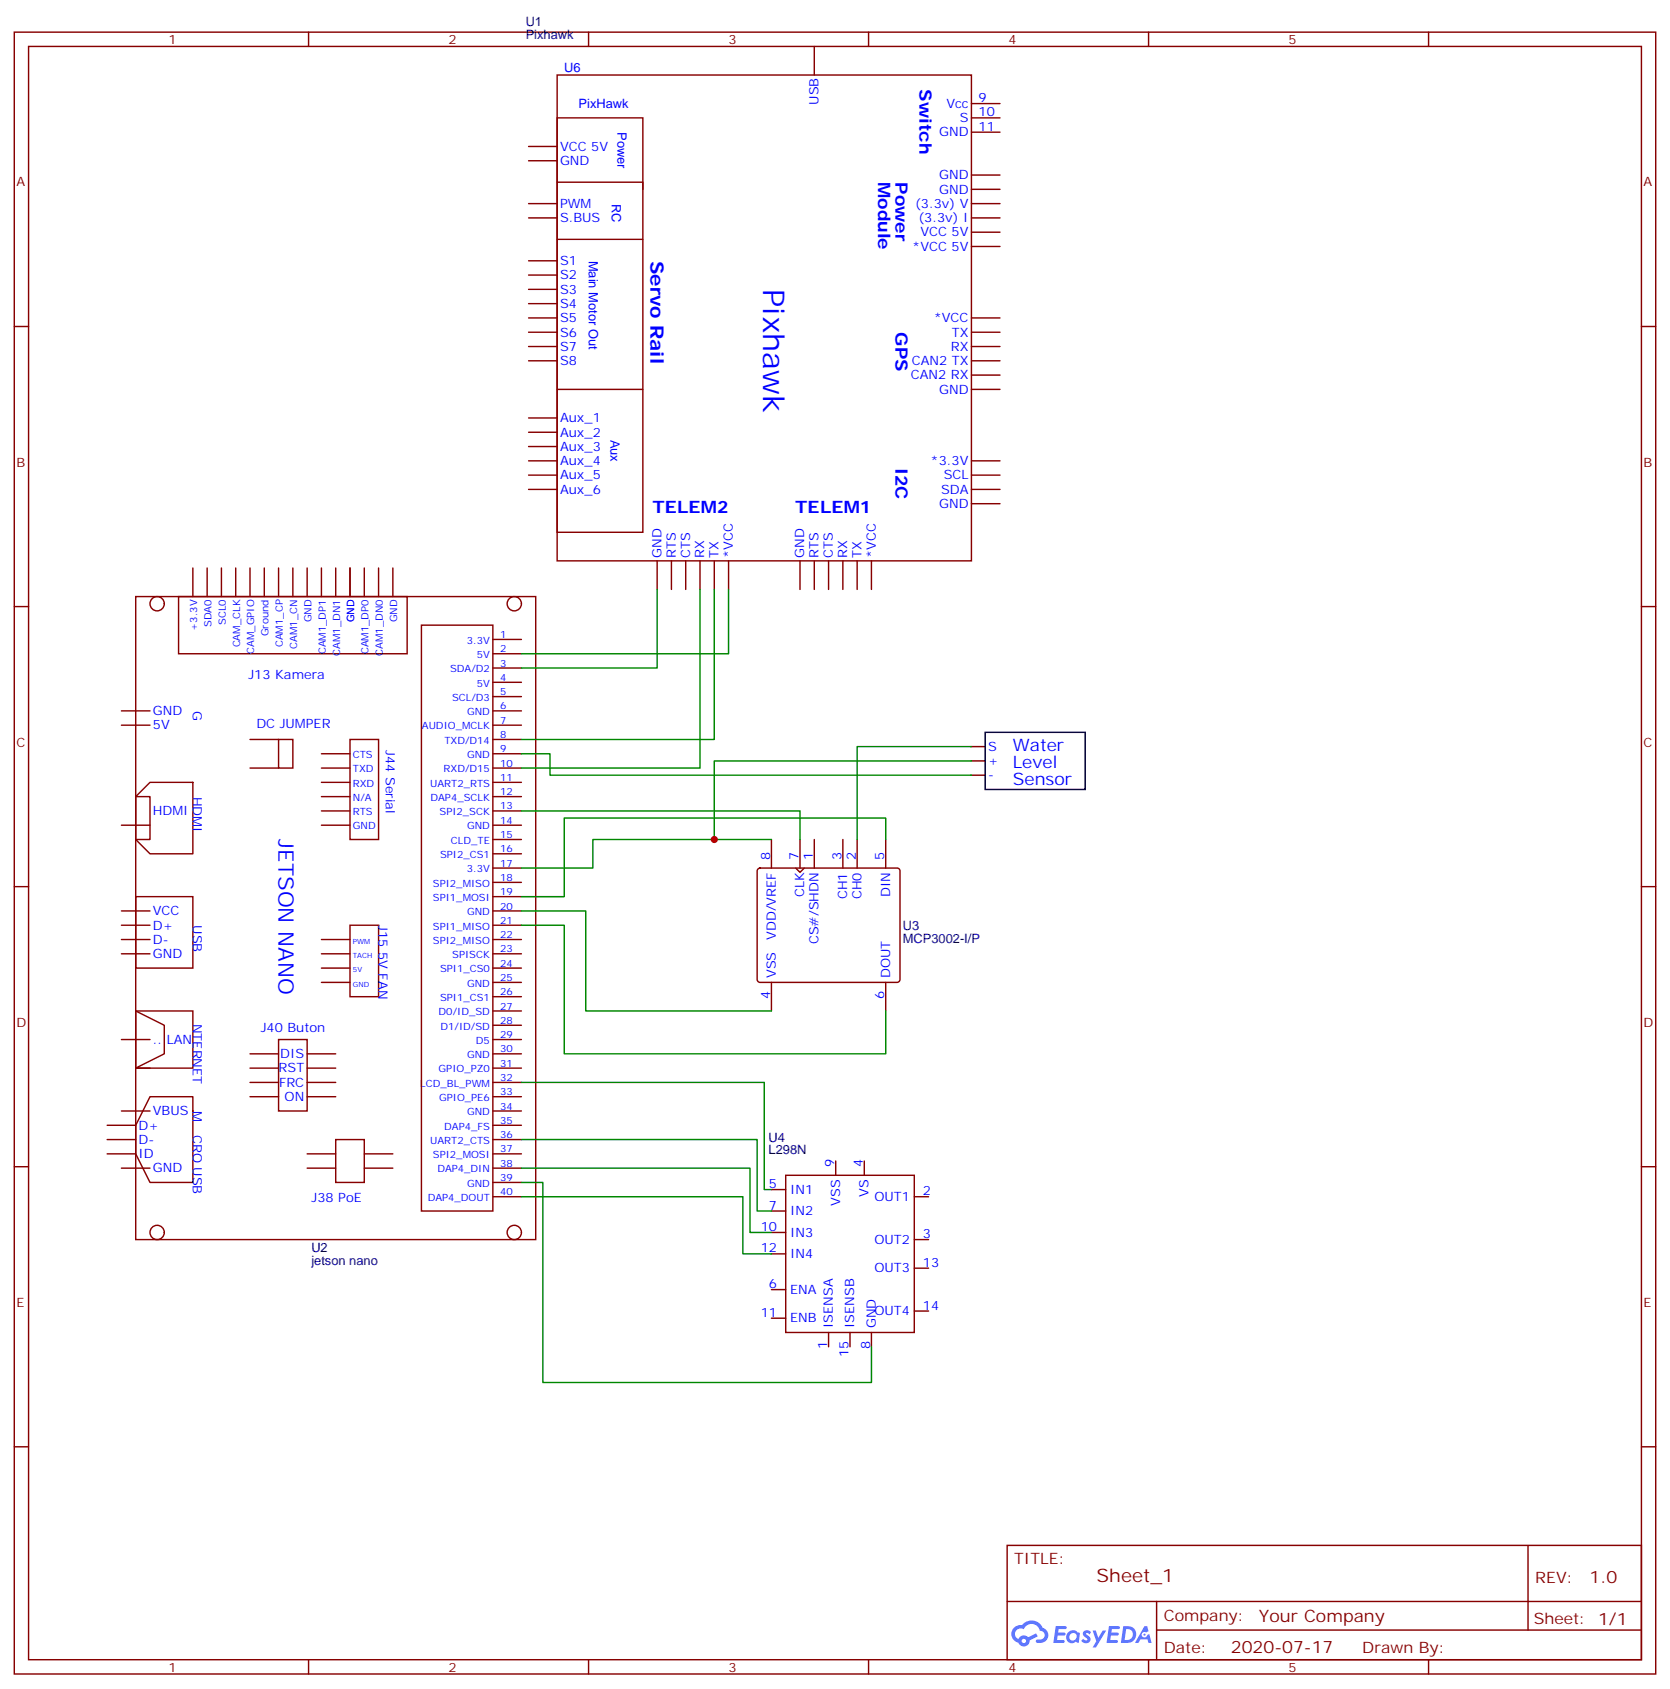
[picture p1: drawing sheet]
<svg xmlns="http://www.w3.org/2000/svg" width="412mm" height="417mm" viewBox="0 0 412 417" stroke-linecap="round" stroke-linejoin="round" font-family="sans-serif">
<g fill="none" stroke="#870000" stroke-width=".35">
<path d="M3.5 7.9h405.4v405.4h-405.4zM7.1 11.5h398.2v398.3h-398.2zM76.2 7.9v3.6M145.3 7.9v3.6M214.5 7.9v3.6M283.6 7.9v3.6M352.8 7.9v3.6M3.5 80.6h3.6M405.3 80.6h3.6M3.5 149.8h3.6M405.3 149.8h3.6M3.5 218.9h3.6"/>
<path d="M405.3 218.9h3.6M3.5 288h3.6M405.3 288h3.6M3.5 357.2h3.6M405.3 357.2h3.6M248.7 381.5h156.6v28.3h-156.6zM248.7 395.4h156.5M285.6 395.4v14.1M377.3 381.6v20.8M76.2 409.8v3.5M145.3 409.8v3.5M214.5 409.8v3.5"/>
<path d="M283.6 409.8v3.5M285.6 402.4h119.6M352.8 409.8v3.5"/>
</g>
<g fill="#5487ff">
<path d="M267.7 402.7a1.22 1.22 0 0 1 1.7 .3l-.4 .5a.47 .47 0 0 0-.3-.4 .47 .47 0 0 0-.5 .2v.2a1.3 1.3 0 0 1 1 1.7 1.39 1.39 0 0 1-2.2-.1l.5-.5 .7 .4a.29 .29 0 0 0 .3-.3 .29 .29 0 0 0-.2-.3 1.04 1.04 0 0 1-.6-1.7z"/>
<path d="M260.7 401.5h2.4a.37 .37 0 0 1 .3 .3 .37 .37 0 0 1-.3 .4h-1.7l-.1 .9h1.5l.3 .3-.3 .4h-1.6l-.2 1.1h1.6a.36 .36 0 0 1 .3 .3 .36 .36 0 0 1-.3 .4h-2.5z"/>
<path d="M273.8 401.5h2.4a.37 .37 0 0 1 .4 .3 .37 .37 0 0 1-.4 .4h-1.6l-.2 .9h1.6l.3 .3-.4 .4h-1.6l-.1 1.1h1.5a.36 .36 0 0 1 .4 .3 .36 .36 0 0 1-.4 .4h-2.4z"/>
<path d="M282.6 401.5h.7l.3 1.2-.6 .3a.69 .69 0 0 0-1 .3 .69 .69 0 0 0 .4 1 .69 .69 0 0 0 .9-.6l.5-.3 .6 2.2h-.8l-.2-.9h-1.8l-.5 .9h-.8z"/>
<path d="M269.8 402.5h.8l.6 1.9 1.1-1.9h.9l-2.6 4.2h-.8l.9-1.5z"/>
<path d="M277.4 401.5l-.6 4.1h1.3a2.11 2.11 0 0 0 2.5-2.1 2.11 2.11 0 0 0-2.5-2zM278.1 402.2a1.39 1.39 0 0 1 1.7 1.4 1.39 1.39 0 0 1-1.8 1.3h-.3z"/>
<path d="M263.7 403.1a1.47 1.47 0 0 0-.1 2.1 1.47 1.47 0 0 0 2.1 .1l.7 .3 .3-2.3-.2-.2-.4-.1a1.49 1.49 0 0 0-2.4 .1zM264.4 403.5a.92 .92 0 0 1 1.5 .5 .92 .92 0 0 1-1.3 1 .9 .9 0 0 1-.2-1.5z"/>
<path d="M250.4 401.8a2.18 2.18 0 0 0 1.1 3.8 1.44 1.44 0 0 0 1.6 .9 1.44 1.44 0 0 0 1.2-1.5l2-1-.5-.7-1.9 .9a1.47 1.47 0 0 0-2.4 .5 1.39 1.39 0 0 1-.7-2 1.39 1.39 0 0 1 2-.5 2.12 2.12 0 0 1 2.2-1.3 2.12 2.12 0 0 1 1.9 1.7 1.07 1.07 0 0 1 1.1 1 1.07 1.07 0 0 1-1 1.2h-.7a.43 .43 0 0 0-.5 .3 .43 .43 0 0 0 .4 .5 1.98 1.98 0 0 0 2.5-1.2 1.98 1.98 0 0 0-1.2-2.5 2.98 2.98 0 0 0-5.1-.7l-1.1 .1zM252.3 405.1a.55 .55 0 0 1 1.1 0 .55 .55 0 0 1-1.1 0z"/>
<circle cx="282.6" cy="403.6" r=".26"/>
</g>
<g fill="none" stroke="#870000" stroke-width=".35">
<path d="M137.6 18.5h102.3v120h-102.3zM201.1 11.5v7M130.5 36.2h7.1M130.5 39.7h7.1M137.6 29.1h21.1v102.3h-21.1zM239.9 25.6h7M239.9 29.1h7M239.9 32.6h7M130.5 50.3h7.1M130.5 53.8h7.1M137.6 45h21.1v1.7M137.6 59.1h21.1"/>
<path d="M239.9 50.3h7M239.9 53.8h7M239.9 57.3h7M239.9 46.7h7M239.9 43.2h7M130.5 64.4h7.1M130.5 67.9h7.1M130.5 71.4h7.1M130.5 75h7.1M130.5 78.5h7.1M239.9 78.5h7M239.9 60.9h7"/>
<path d="M130.5 82h7.1M130.5 85.5h7.1M130.5 89.1h7.1M137.6 96.1h21.1M239.9 82h7M239.9 85.5h7M239.9 89.1h7M239.9 92.6h7M239.9 96.1h7M130.5 103.2h7.1M130.5 106.7h7.1M130.5 110.2h7.1"/>
<path d="M130.5 113.8h7.1M130.5 117.3h7.1M239.9 113.8h7M239.9 117.3h7M130.5 120.8h7.1M162.3 138.5v7M165.8 138.5v7M169.3 138.5v7M172.9 138.5v7M176.4 138.5v7M179.9 138.5v7M197.6 138.5v7"/>
<path d="M201.1 138.5v7M204.6 138.5v7M208.1 138.5v7M211.7 138.5v7M215.2 138.5v7M239.9 120.8h7M239.9 124.4h7M33.5 147.3h98.8v158.7h-98.8zM44.1 147.3h56.4v14.1h-56.4zM47.6 140.2v7.1M51.2 140.2v7.1M54.7 140.2v7.1"/>
<path d="M58.2 140.2v7.1M61.7 140.2v7.1M65.3 140.2v7.1M68.8 140.2v7.1M72.3 140.2v7.1M75.8 140.2v7.1M79.4 140.2v7.1M82.9 140.2v7.1M86.4 140.2v7.1M90 140.2v7.1M93.5 140.2v7.1M97 140.2v7.1"/>
<path d="M104.1 154.3h17.6v144.7h-17.6zM121.7 157.9h7.1M30 175.5h7M30 179h7M121.7 161.4h7.1M121.7 164.9h7.1M121.7 168.5h7.1M121.7 172h7.1M121.7 175.5h7.1M121.7 179h7.1M33.5 196.7l3.5-3.6h10.6v17.7h-10.6l-3.5-3.5zM33.5 196.7h3.5v10.6h-3.5"/>
<path d="M61.7 182.6h7.1M61.7 189.6h7.1M68.8 182.6h3.5v7h-3.5zM79.4 186.1h7M79.4 189.6h7M79.4 193.1h7M79.4 196.7h7M86.4 182.6h7.1v24.7h-7.1zM121.7 182.6h7.1M121.7 186.1h7.1M121.7 189.6h7.1M121.7 193.1h7.1"/>
<path d="M121.7 196.7h7.1M239.7 191.4h3.6M239.7 187.9h3.6M239.7 184.3h3.6M30 203.7h7M79.4 200.2h7M79.4 203.7h7M121.7 200.2h7.1M121.7 203.7h7.1M121.7 207.3h7.1M121.7 210.8h7.1M121.7 214.3h7.1"/>
<path d="M121.7 217.8h7.1M187.2 214.5l.5-.2h33.8a.71 .71 0 0 1 .7 .7v26.8a.76 .76 0 0 1-.7 .7h-33.8a.76 .76 0 0 1-.7-.7v-26.8zM190.5 207.3v7M196.5 214.3l1.1 1.1 1-1.1M197.6 207.3v7M201.1 207.3v7M208.1 207.3v7M211.7 207.3v7M218.7 207.3v7M30 224.9h7M30 228.4h7M30 232h7"/>
<path d="M30 235.5h7M33.5 221.4h14.1v17.6h-14.1zM79.4 232h7M79.4 235.5h7M79.4 239h7M86.4 228.4h7.1v17.7h-7.1zM121.7 221.4h7.1M121.7 224.9h7.1M121.7 228.4h7.1M121.7 232h7.1M121.7 235.5h7.1M121.7 239h7.1"/>
<path d="M30 256.6h7M33.5 249.6h14.1v14.1h-14.1zM33.5 249.6l7.1 3.5v7.1l-7.1 3.5h3.5M68.8 256.6h7v17.7h-7zM79.4 242.5h7M121.7 242.5h7.1M121.7 246.1h7.1M121.7 249.6h7.1M121.7 253.1h7.1M121.7 256.6h7.1M190.5 242.5v7.1M218.7 242.5v7.1"/>
<path d="M26.5 277.8h7M30 274.3h7M37 270.8h10.6v21.1h-10.6l-3.5-7v-7.1zM61.7 260.2h7.1M61.7 263.7h7.1M61.7 267.2h7.1M61.7 270.8h7.1M75.8 260.2h7.1M75.8 263.7h7.1M75.8 267.2h7.1M75.8 270.8h7.1M121.7 260.2h7.1"/>
<path d="M121.7 263.7h7.1M121.7 267.2h7.1M121.7 270.8h7.1M121.7 274.3h7.1M121.7 277.8h7.1M26.5 281.3h7M26.5 284.9h7M30 288.4h7M75.8 284.9h7.1M75.8 288.4h7.1M82.9 281.3h7.1v10.6h-7.1zM90 284.9h7"/>
<path d="M90 288.4h7M121.7 281.3h7.1M121.7 284.9h7.1M121.7 288.4h7.1M121.7 291.9h7.1M121.7 295.5h7.1M190.5 293.7h3.5M190.5 299h3.5M194 290.2h31.8v38.8h-31.8zM206.4 286.6v3.6M213.4 286.6v3.6M225.8 295.5h3.5"/>
<path d="M190.5 318.4h3.5M190.5 304.3h3.5M190.5 309.6h3.5M225.8 306h3.5M225.8 313.1h3.5M190.5 325.4h3.5M204.6 329v3.5M209.9 329v3.5M215.2 329v3.5M225.8 323.7h3.5"/>
<circle cx="38.8" cy="149" r="1.76"/>
<circle cx="127" cy="149" r="1.76"/>
<circle cx="38.8" cy="304.3" r="1.76"/>
<circle cx="127" cy="304.3" r="1.76"/>
</g>
<g fill="none" stroke="#008700" stroke-width=".35">
<path d="M162.3 145.5v19.4h-33.5M172.9 145.5v44.1h-44.1M176.4 145.5v37.1h-47.6M179.9 145.5v15.9h-51.1M128.8 186.1h7v5.3h104.1M239.9 187.9h-63.5v19.4M239.9 184.3h-28.2v23M128.8 200.2h68.8v7.1M190.5 207.3h-44.1v7h-17.6M218.7 207.3v-5.3h-79.4v19.4h-10.5M128.8 228.4h10.5v31.8h79.4v-10.6M128.8 224.9h15.8v24.7h45.9"/>
<path d="M128.8 267.2h59.9v26.5h1.8M128.8 291.9h5.3v49.4h81.1v-8.8M128.8 295.5h54.6v14.1h7.1M128.8 288.4h56.4v15.9h5.3M128.8 281.3h58.2v17.7h3.5"/>
</g>
<path d="M243.3 180.8h24.7v14.1h-24.7z" fill="none" stroke="#000" stroke-width=".35"/>
<circle cx="176.4" cy="207.3" r=".88" fill="#c00"/>
<text font-size="7.4" fill="#00f" x="188.5" y="71.4" transform="rotate(90 188.5 71.4)">Pixhawk</text>
<text font-size="5.3" fill="#00f" x="68.8" y="207.3" transform="rotate(90 68.8 207.3)">JETSON NANO</text>
<text font-size="4.6" fill="#00f" x="160.6" y="64.4" transform="rotate(90 160.6 64.4)">Servo Rail</text>
<text font-size="4.6" fill="#800" x="270.8" y="390.6">Sheet_1</text>
<g font-size="4.2" fill="#00f">
<text x="227" y="22" transform="rotate(90 227 22)">Switch</text>
<text x="216.9" y="45" transform="rotate(90 216.9 45)">Module</text>
<text x="221.1" y="45" transform="rotate(90 221.1 45)">Power</text>
<text x="221.1" y="82" transform="rotate(90 221.1 82)">GPS</text>
<text x="221.1" y="115.5" transform="rotate(90 221.1 115.5)">I2C</text>
<text x="161.1" y="126.6">TELEM2</text>
<text x="196.4" y="126.6">TELEM1</text>
<text x="250.1" y="185.3">Water</text>
<text x="250.1" y="189.5">Level</text>
<text x="250.1" y="193.8">Sensor</text>
</g>
<g font-size="4.2" fill="#800">
<text x="392.5" y="390.8">1.0</text>
<text x="310.9" y="400.4">Your Company</text>
<text x="304" y="408.2">2020-07-17</text>
</g>
<g font-size="3.9" fill="#800">
<text x="250.5" y="386.1">TITLE:</text>
<text x="379.1" y="390.8">REV:</text>
<text x="287.4" y="400.3">Company:</text>
<text x="378.7" y="400.9">Sheet: 1/1</text>
<text x="287.4" y="408">Date:</text>
<text x="336.4" y="408.1">Drawn By:</text>
</g>
<g font-size="3.2" fill="#800">
<text x="41.6" y="10.9">1</text>
<text x="110.8" y="10.9">2</text>
<text x="179.9" y="10.9">3</text>
<text x="249.1" y="10.9">4</text>
<text x="318.2" y="10.9">5</text>
<text x="4.1" y="46">A</text>
<text x="405.9" y="46">A</text>
<text x="4.1" y="115.2">B</text>
<text x="405.9" y="115.2">B</text>
<text x="4.1" y="184.3">C</text>
<text x="405.9" y="184.3">C</text>
<text x="4.1" y="253.5">D</text>
<text x="405.9" y="253.5">D</text>
<text x="4.1" y="322.6">E</text>
<text x="405.9" y="322.6">E</text>
<text x="41.6" y="412.7">1</text>
<text x="110.8" y="412.7">2</text>
<text x="179.9" y="412.7">3</text>
<text x="249.1" y="412.7">4</text>
<text x="318.2" y="412.7">5</text>
</g>
<g font-size="3.2" fill="#000080">
<text x="129.8" y="9.7">Pixhawk</text>
<text x="129.8" y="6.5">U1</text>
<text x="223" y="232.8">MCP3002-I/P</text>
<text x="223" y="229.6">U3</text>
<text x="189.8" y="281.8">U4</text>
<text x="189.8" y="284.9">L298N</text>
<text x="76.9" y="309.1">U2</text>
<text x="76.9" y="312.3">jetson nano</text>
</g>
<g font-size="3.2" fill="#00f">
<text x="139.3" y="17.8">U6</text>
<text x="142.9" y="26.6">PixHawk</text>
<text x="202.1" y="25.9" transform="rotate(-90 202.1 25.9)">USB</text>
<text x="233.7" y="26.6">Vcc</text>
<text x="241.7" y="25.2">9</text>
<text x="241.7" y="28.8">10</text>
<text x="152.5" y="32.6" transform="rotate(90 152.5 32.6)">Power</text>
<text x="231.9" y="33.7">GND</text>
<text x="237" y="30.2">S</text>
<text x="241.7" y="32.3">11</text>
<text x="138.3" y="37.2">VCC 5V</text>
<text x="138.3" y="40.7">GND</text>
<text x="231.9" y="47.8">GND</text>
<text x="231.9" y="44.3">GND</text>
<text x="138.3" y="51.3">PWM</text>
<text x="151.1" y="50.3" transform="rotate(90 151.1 50.3)">RC</text>
<text x="226" y="51.3">(3.3v) V</text>
<text x="138.3" y="54.9">S.BUS</text>
<text x="226.8" y="54.9">(3.3v) I</text>
<text x="227.3" y="58.4">VCC 5V</text>
<text x="138.3" y="65.4">S1</text>
<text x="145.4" y="64.4" transform="rotate(90 145.4 64.4)">Main Motor Out</text>
<text x="225.3" y="61.9">*VCC 5V</text>
<text x="138.3" y="69">S2</text>
<text x="138.3" y="72.5">S3</text>
<text x="138.3" y="76">S4</text>
<text x="138.3" y="79.6">S5</text>
<text x="138.3" y="83.1">S6</text>
<text x="230.6" y="79.6">*VCC</text>
<text x="235.1" y="83.1">TX</text>
<text x="138.3" y="86.6">S7</text>
<text x="234.8" y="86.6">RX</text>
<text x="138.3" y="90.1">S8</text>
<text x="224.9" y="93.7">CAN2 RX</text>
<text x="225.2" y="90.1">CAN2 TX</text>
<text x="231.9" y="97.2">GND</text>
<text x="138.3" y="104.2">Aux_1</text>
<text x="138.3" y="107.8">Aux_2</text>
<text x="138.3" y="111.3">Aux_3</text>
<text x="150.7" y="108.6" transform="rotate(90 150.7 108.6)">Aux</text>
<text x="138.3" y="114.8">Aux_4</text>
<text x="138.3" y="118.4">Aux_5</text>
<text x="229.8" y="114.8">*3.3V</text>
<text x="233" y="118.4">SCL</text>
<text x="138.3" y="121.9">Aux_6</text>
<text x="231.9" y="125.4">GND</text>
<text x="232.4" y="121.9">SDA</text>
<text x="163.3" y="137.8" transform="rotate(-90 163.3 137.8)">GND</text>
<text x="166.9" y="137.8" transform="rotate(-90 166.9 137.8)">RTS</text>
<text x="170.4" y="137.8" transform="rotate(-90 170.4 137.8)">CTS</text>
<text x="173.9" y="137.8" transform="rotate(-90 173.9 137.8)">RX</text>
<text x="177.4" y="137.8" transform="rotate(-90 177.4 137.8)">TX</text>
<text x="181" y="137.8" transform="rotate(-90 181 137.8)">*VCC</text>
<text x="198.6" y="137.8" transform="rotate(-90 198.6 137.8)">GND</text>
<text x="202.1" y="137.8" transform="rotate(-90 202.1 137.8)">RTS</text>
<text x="205.7" y="137.8" transform="rotate(-90 205.7 137.8)">CTS</text>
<text x="209.2" y="137.8" transform="rotate(-90 209.2 137.8)">RX</text>
<text x="212.7" y="137.8" transform="rotate(-90 212.7 137.8)">TX</text>
<text x="216.3" y="137.8" transform="rotate(-90 216.3 137.8)">*VCC</text>
<text x="61.3" y="167.6">J13 Kamera</text>
<text x="37.7" y="176.6">GND</text>
<text x="47.6" y="175.5" transform="rotate(90 47.6 175.5)">G</text>
<text x="63.3" y="179.7">DC JUMPER</text>
<text x="37.7" y="180.1">5V</text>
<text x="95.3" y="185.2" transform="rotate(90 95.3 185.2)">J44 Serial</text>
<text x="244" y="185.4">S</text>
<text x="244" y="188.9">+</text>
<text x="47.6" y="196.7" transform="rotate(90 47.6 196.7)">HDMI</text>
<text x="244" y="192.4">-</text>
<text x="37.7" y="201.3">HDMI</text>
<text x="190.1" y="212.2" transform="rotate(-90 190.1 212.2)">8</text>
<text x="197.2" y="212.2" transform="rotate(-90 197.2 212.2)">7</text>
<text x="200.7" y="212.2" transform="rotate(-90 200.7 212.2)">1</text>
<text x="207.8" y="212.2" transform="rotate(-90 207.8 212.2)">3</text>
<text x="211.3" y="212.2" transform="rotate(-90 211.3 212.2)">2</text>
<text x="218.4" y="212.2" transform="rotate(-90 218.4 212.2)">5</text>
<text x="198.6" y="221.5" transform="rotate(-90 198.6 221.5)">CLK</text>
<text x="209.2" y="222" transform="rotate(-90 209.2 222)">CH1</text>
<text x="212.7" y="222" transform="rotate(-90 212.7 222)">CH0</text>
<text x="219.8" y="221.5" transform="rotate(-90 219.8 221.5)">DIN</text>
<text x="37.7" y="226">VCC</text>
<text x="37.7" y="229.5">D+</text>
<text x="37.7" y="233">D-</text>
<text x="47.6" y="228.4" transform="rotate(90 47.6 228.4)">USB</text>
<text x="93.5" y="228.4" transform="rotate(90 93.5 228.4)">J15 5V FAN</text>
<text x="191.6" y="232.1" transform="rotate(-90 191.6 232.1)">VDD/VREF</text>
<text x="202.1" y="233.2" transform="rotate(-90 202.1 233.2)">CS#/SHDN</text>
<text x="37.7" y="236.5">GND</text>
<text x="191.6" y="241.5" transform="rotate(-90 191.6 241.5)">VSS</text>
<text x="219.8" y="241.5" transform="rotate(-90 219.8 241.5)">DOUT</text>
<text x="190.1" y="246.7" transform="rotate(-90 190.1 246.7)">4</text>
<text x="218.4" y="246.7" transform="rotate(-90 218.4 246.7)">6</text>
<text x="37.7" y="257.7">.. LAN</text>
<text x="47.6" y="252.8" transform="rotate(90 47.6 252.8)">NTERNET</text>
<text x="64.4" y="254.8">J40 Buton</text>
<text x="69.2" y="261.2">DIS</text>
<text x="68.8" y="264.8">RST</text>
<text x="68.9" y="268.3">FRC</text>
<text x="37.7" y="275.3">VBUS</text>
<text x="47.6" y="274.3" transform="rotate(90 47.6 274.3)">M</text>
<text x="70.3" y="271.8">ON</text>
<text x="34.2" y="278.9">D+</text>
<text x="47.6" y="280.1" transform="rotate(90 47.6 280.1)">CRO USB</text>
<text x="34.2" y="282.4">D-</text>
<text x="34.2" y="285.9">ID</text>
<text x="37.7" y="289.5">GND</text>
<text x="189.9" y="293.3">5</text>
<text x="206" y="288" transform="rotate(-90 206 288)">9</text>
<text x="213.1" y="288" transform="rotate(-90 213.1 288)">4</text>
<text x="76.9" y="296.7">J38 PoE</text>
<text x="189.9" y="298.6">7</text>
<text x="195.1" y="294.7">IN1</text>
<text x="207.4" y="297.7" transform="rotate(-90 207.4 297.7)">VSS</text>
<text x="214.5" y="295.6" transform="rotate(-90 214.5 295.6)">VS</text>
<text x="215.9" y="296.5">OUT1</text>
<text x="227.9" y="295.1">2</text>
<text x="187.9" y="303.9">10</text>
<text x="195.1" y="300">IN2</text>
<text x="195.1" y="305.3">IN3</text>
<text x="227.9" y="305.7">3</text>
<text x="187.9" y="309.2">12</text>
<text x="195.1" y="310.6">IN4</text>
<text x="215.9" y="307.1">OUT2</text>
<text x="215.9" y="314.1">OUT3</text>
<text x="227.9" y="312.7">13</text>
<text x="189.9" y="318">6</text>
<text x="195.1" y="319.4">ENA</text>
<text x="227.9" y="323.3">14</text>
<text x="187.9" y="325.1">11</text>
<text x="195.1" y="326.5">ENB</text>
<text x="205.7" y="327.9" transform="rotate(-90 205.7 327.9)">ISENSA</text>
<text x="211" y="327.9" transform="rotate(-90 211 327.9)">ISENSB</text>
<text x="215.9" y="324.7">OUT4</text>
<text x="216.3" y="327.9" transform="rotate(-90 216.3 327.9)">GND</text>
<text x="204.3" y="333.1" transform="rotate(-90 204.3 333.1)">1</text>
<text x="209.5" y="335.1" transform="rotate(-90 209.5 335.1)">15</text>
<text x="214.8" y="333.1" transform="rotate(-90 214.8 333.1)">8</text>
</g>
<g font-size="2.5" fill="#00f">
<text x="48.7" y="155.7" transform="rotate(-90 48.7 155.7)">+3.3V</text>
<text x="52.2" y="154.8" transform="rotate(-90 52.2 154.8)">SDA0</text>
<text x="55.7" y="154.3" transform="rotate(-90 55.7 154.3)">SCL0</text>
<text x="76.9" y="153.7" transform="rotate(-90 76.9 153.7)">GND</text>
<text x="87.5" y="153.7" transform="rotate(-90 87.5 153.7)">GND</text>
<text x="98.1" y="153.7" transform="rotate(-90 98.1 153.7)">GND</text>
<text x="59.3" y="159.9" transform="rotate(-90 59.3 159.9)">CAM_CLK</text>
<text x="62.8" y="161.4" transform="rotate(-90 62.8 161.4)">CAM_GPIO</text>
<text x="66.3" y="157.1" transform="rotate(-90 66.3 157.1)">Ground</text>
<text x="69.8" y="159.8" transform="rotate(-90 69.8 159.8)">CAM1_CP</text>
<text x="73.4" y="160.2" transform="rotate(-90 73.4 160.2)">CAM1_CN</text>
<text x="80.4" y="161.6" transform="rotate(-90 80.4 161.6)">CAM1_DP1</text>
<text x="84" y="161.9" transform="rotate(-90 84 161.9)">CAM1_DN1</text>
<text x="91" y="161.6" transform="rotate(-90 91 161.6)">CAM1_DP0</text>
<text x="94.5" y="161.9" transform="rotate(-90 94.5 161.9)">CAM1_DN0</text>
<text x="115.3" y="158.9">3.3V</text>
<text x="123.5" y="157.5">1</text>
<text x="123.5" y="161">2</text>
<text x="111.1" y="166">SDA/D2</text>
<text x="117.7" y="162.5">5V</text>
<text x="123.5" y="164.6">3</text>
<text x="111.6" y="173">SCL/D3</text>
<text x="117.7" y="169.5">5V</text>
<text x="123.5" y="168.1">4</text>
<text x="123.5" y="171.6">5</text>
<text x="115.3" y="176.6">GND</text>
<text x="123.5" y="175.2">6</text>
<text x="123.5" y="178.7">7</text>
<text x="104.2" y="180.1">AUDIO_MCLK</text>
<text x="109.7" y="183.6">TXD/D14</text>
<text x="123.5" y="182.2">8</text>
<text x="123.5" y="185.7">9</text>
<text x="87.1" y="187.1">CTS</text>
<text x="87.1" y="190.7">TXD</text>
<text x="109.5" y="190.7">RXD/D15</text>
<text x="115.3" y="187.1">GND</text>
<text x="123.5" y="189.3">10</text>
<text x="87.1" y="194.2">RXD</text>
<text x="87.1" y="197.7">N/A</text>
<text x="106.2" y="194.2">UART2_RTS</text>
<text x="106.3" y="197.7">DAP4_SCLK</text>
<text x="123.5" y="192.8">11</text>
<text x="123.5" y="196.3">12</text>
<text x="87.1" y="201.3">RTS</text>
<text x="108.5" y="201.3">SPI2_SCK</text>
<text x="123.5" y="199.8">13</text>
<text x="123.5" y="203.4">14</text>
<text x="87.1" y="204.8">GND</text>
<text x="111.4" y="208.3">CLD_TE</text>
<text x="115.3" y="204.8">GND</text>
<text x="123.5" y="206.9">15</text>
<text x="108.7" y="211.8">SPI2_CS1</text>
<text x="115.3" y="215.4">3.3V</text>
<text x="123.5" y="210.4">16</text>
<text x="123.5" y="214">17</text>
<text x="106.9" y="218.9">SPI2_MISO</text>
<text x="123.5" y="217.5">18</text>
<text x="123.5" y="221">19</text>
<text x="106.9" y="222.4">SPI1_MOSI</text>
<text x="115.3" y="226">GND</text>
<text x="123.5" y="224.5">20</text>
<text x="106.9" y="229.5">SPI1_MISO</text>
<text x="106.9" y="233">SPI2_MISO</text>
<text x="123.5" y="228.1">21</text>
<text x="123.5" y="231.6">22</text>
<text x="111.7" y="236.5">SPISCK</text>
<text x="123.5" y="235.1">23</text>
<text x="123.5" y="238.7">24</text>
<text x="108.7" y="240.1">SPI1_CS0</text>
<text x="115.3" y="243.6">GND</text>
<text x="123.5" y="242.2">25</text>
<text x="123.5" y="245.7">26</text>
<text x="108.3" y="250.6">D0/ID_SD</text>
<text x="108.7" y="247.1">SPI1_CS1</text>
<text x="123.5" y="249.2">27</text>
<text x="108.8" y="254.2">D1/ID/SD</text>
<text x="117.5" y="257.7">D5</text>
<text x="123.5" y="252.8">28</text>
<text x="123.5" y="256.3">29</text>
<text x="115.3" y="261.2">GND</text>
<text x="123.5" y="259.8">30</text>
<text x="123.5" y="263.3">31</text>
<text x="103.8" y="268.3">LCD_BL_PWM</text>
<text x="108.3" y="264.8">GPIO_PZ0</text>
<text x="123.5" y="266.9">32</text>
<text x="108.4" y="271.8">GPIO_PE6</text>
<text x="115.3" y="275.3">GND</text>
<text x="123.5" y="270.4">33</text>
<text x="123.5" y="273.9">34</text>
<text x="109.7" y="278.9">DAP4_FS</text>
<text x="123.5" y="277.5">35</text>
<text x="123.5" y="281">36</text>
<text x="106.2" y="282.4">UART2_CTS</text>
<text x="106.9" y="285.9">SPI2_MOSI</text>
<text x="123.5" y="284.5">37</text>
<text x="108" y="289.5">DAP4_DIN</text>
<text x="115.3" y="293">GND</text>
<text x="123.5" y="288">38</text>
<text x="123.5" y="291.6">39</text>
<text x="105.6" y="296.5">DAP4_DOUT</text>
<text x="123.5" y="295.1">40</text>
</g>
<g font-size="1.8" fill="#00f">
<text x="87.1" y="233">PWM</text>
<text x="87.1" y="236.5">TACH</text>
<text x="87.1" y="240.1">5V</text>
<text x="87.1" y="243.6">GND</text>
</g>
</svg>
